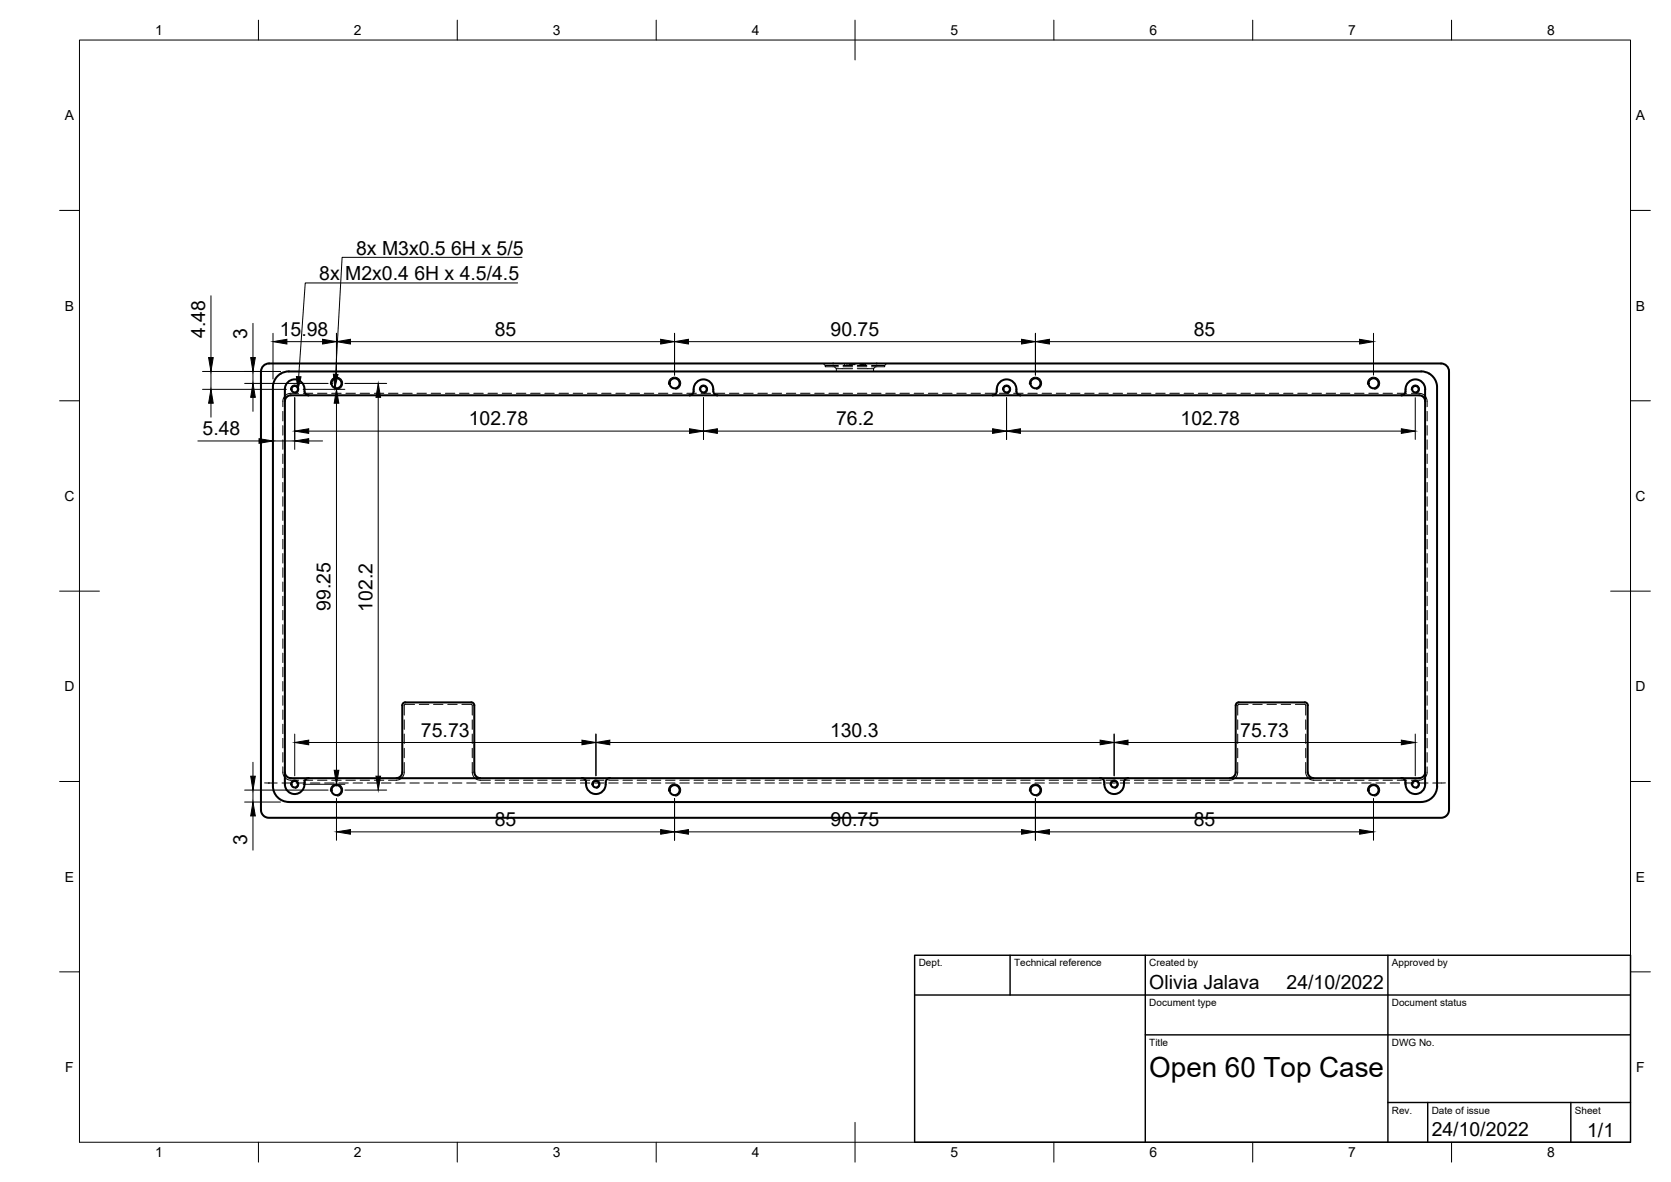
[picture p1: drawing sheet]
<svg xmlns="http://www.w3.org/2000/svg" width="420mm" height="297mm" viewBox="0 0 420 297" stroke-linecap="round" stroke-linejoin="round" font-family="sans-serif">
<!-- layer: Hidden -->
<g fill="none" stroke="#000" stroke-width=".25">
<path d="M75.1 98.8h-2a2.05 2.05 0 0 0-2 2v1.4M76.3 98.8h2.3M79.8 98.8h2.4M83.4 98.8h2.4M87 98.8h2.4M90.6 98.8h2.3M94.1 98.8h2.4M97.7 98.8h2.4M101.3 98.8h2.4M104.8 98.8h2.4M108.4 98.8h2.4M112 98.8h2.4"/>
<path d="M115.5 98.8h2.4M119.1 98.8h2.4M122.7 98.8h2.4M126.3 98.8h2.4M129.8 98.8h2.4M133.4 98.8h2.4M137 98.8h2.4M140.6 98.8h2.3M144.1 98.8h2.4M147.7 98.8h2.4M151.3 98.8h2.3M154.9 98.8h2.3"/>
<path d="M158.4 98.8h2.4M162 98.8h2.4M165.6 98.8h2.3M169.1 98.8h2.4M172.7 98.8h2.4M176.3 98.8h2.4M179.9 98.8h2.3M183.4 98.8h2.4M187 98.8h2.4M190.6 98.8h2.4M194.1 98.8h2.4M197.7 98.8h2.4"/>
<path d="M201.3 98.8h2.4M204.9 98.8h2.3M207 91.3l.5 .5h3.3M207.5 91.8v.4h3.3M208.4 98.8h2.4M209.8 92.2l.5 .5h4.1M210.3 92.7v.7M212 91.8h2.4M212 92.2h2.4M212 98.8h2.4M212.3 91.3v.3M213 91.3v.3"/>
<path d="M213.5 91.3v.3h1.5M214.7 91.3v.3M215.6 91.8h2.4M215.6 92.2h2.4M215.6 98.8h2.4M216.5 91.3v.3M216.6 91.3v.3M216.7 91.3v.3M217 91.3v.3M217.1 91.3v.3M217.7 91.3v.3h-1.5M219.1 98.8h2.4"/>
<path d="M219.6 92.7v.7M220.1 92.2l-.5 .5h-4M222.4 91.8v.4h-3.3M222.7 98.8h2.4M222.9 91.3l-.5 .5h-3.3M226.3 98.8h2.4M229.9 98.8h2.3M233.4 98.8h2.4M237 98.8h2.4M240.6 98.8h2.4M244.2 98.8h2.3M247.7 98.8h2.4"/>
<path d="M251.3 98.8h2.4M254.9 98.8h2.4M258.4 98.8h2.4M262 98.8h2.4M265.6 98.8h2.4M269.2 98.8h2.3M272.7 98.8h2.4M276.3 98.8h2.4M279.9 98.8h2.4M283.4 98.8h2.4M287 98.8h2.4M290.6 98.8h2.4"/>
<path d="M294.2 98.8h2.3M297.7 98.8h2.4M301.3 98.8h2.4M304.9 98.8h2.4M308.4 98.8h2.4M312 98.8h2.4M315.6 98.8h2.4M319.2 98.8h2.3M322.7 98.8h2.4M326.3 98.8h2.4M329.9 98.8h2.4M333.5 98.8h2.3"/>
<path d="M337 98.8h2.4M340.6 98.8h2.4M344.2 98.8h2.4M347.7 98.8h2.4M351.3 98.8h2.4M354.9 98.8h1.9a2.05 2.05 0 0 1 2 2v1.4M71.1 103.4v2.4M71.1 107v2.4M71.1 110.5v2.4M71.1 114.1v2.4M71.1 117.7v2.4M358.8 103.4v2.4"/>
<path d="M358.8 107v2.4M358.8 110.5v2.4M358.8 114.1v2.4M358.8 117.7v2.4M71.1 121.2v2.4M71.1 124.8v2.4M71.1 128.4v2.4M71.1 132v2.4M71.1 135.5v2.4M71.1 139.1v2.4M358.8 121.2v2.4M358.8 124.8v2.4"/>
<path d="M358.8 128.4v2.4M358.8 132v2.4M358.8 135.5v2.4M358.8 139.1v2.4M71.1 142.7v2.4M71.1 146.3v2.3M71.1 149.8v2.4M71.1 153.4v2.4M71.1 157v2.4M358.8 142.7v2.4M358.8 146.3v2.3M358.8 149.8v2.4"/>
<path d="M358.8 153.4v2.4M358.8 157v2.4M71.1 160.6v2.3M71.1 164.1v2.4M71.1 167.7v2.4M71.1 171.3v2.4M71.1 174.8v2.4M71.1 178.4v2.4M104.2 177l-2.5 .1-.1 2.6M105.4 177h2.4M109 177h2.4M112.6 177h2.4"/>
<path d="M116.1 177l2.6 .1v2.6M313.8 177l-2.6 .1v2.6M315 177h2.4M318.6 177h2.4M322.1 177h2.4M325.7 177l2.5 .1 .1 2.6M358.8 160.6v2.3M358.8 164.1v2.4M358.8 167.7v2.4M358.8 171.3v2.4M358.8 174.8v2.4M358.8 178.4v2.4"/>
<path d="M66.5 196.8h1M67.5 196.8h.1M67.5 196.8h2.2M70.9 196.8h2.4M71.1 192.7a3.2 3.2 0 0 0 .5 2.7l1.2 .6 2.3 .1M71.1 182v2.4M71.1 185.6v2.3M71.1 189.1v2.4M74.5 196.8h2.4M76.3 196.1h2.3M78 196.8h2.4M79.8 196.1h2.4"/>
<path d="M81.6 196.8h2.4M83.4 196.1h2.4M85.2 196.8h2.4M87 196.1h2.4M88.8 196.8h2.3M90.6 196.1h2.3M92.3 196.8h2.4M94.1 196.1h2.4M95.9 196.8h2.4M99.5 196.8h2.4M101.6 191.6v2.5a2 2 0 0 1-1.9 2h-2M101.6 180.9v2.4"/>
<path d="M101.6 184.5v2.3M101.6 188.1v2.3M103.1 196.8h2.3M106.6 196.8h2.4M110.2 196.8h2.4M113.8 196.8h2.3M117.3 196.8h2.4M118.7 191.6v2.5a2 2 0 0 0 2.1 2h2.5M118.7 180.9v2.4M118.7 184.5v2.3M118.7 188.1v2.3M120.9 196.8h2.4"/>
<path d="M124.5 196.8h2.4M124.5 196.1h2.4M128.1 196.8h2.3M128.1 196.1h2.3M131.6 196.8h2.4M131.6 196.1h2.4M135.2 196.8h2.4M135.2 196.1h2.4M138.8 196.8h2.4M138.8 196.1h2.4M142.3 196.8h2.4M142.3 196.1h2.4"/>
<path d="M145.9 196.8h2.4M145.9 196.1h2.4M149.5 196.8h2.4M149.5 196.1h2.4M153.1 196.8h2.3M153.1 196.1h2.3M156.6 196.8h2.4M156.6 196.1h2.4M160.2 196.8h2.4M160.2 196.1h2.4M163.8 196.8h2.4M163.8 196.1h2.4"/>
<path d="M167.3 196.8h2.4M167.3 196.1h2.4M170.9 196.8h2.4M170.9 196.1h2.4M174.5 196.8h2.4M174.5 196.1h2.4M178.1 196.8h2.3M178.1 196.1h2.3M181.6 196.8h2.4M181.6 196.1h2.4M185.2 196.8h2.4M185.2 196.1h2.4"/>
<path d="M188.8 196.8h2.4M188.8 196.1h2.4M192.4 196.8h2.3M192.4 196.1h2.3M195.9 196.8h2.4M195.9 196.1h2.4M199.5 196.8h2.4M199.5 196.1h2.4M203.1 196.8h2.3M203.1 196.1h2.3M206.7 196.8h2.3M206.7 196.1h2.3"/>
<path d="M210.2 196.8h2.4M210.2 196.1h2.4M213.8 196.8h2.4M213.8 196.1h2.4M217.4 196.8h2.4M217.4 196.1h2.4M220.9 196.8h2.4M220.9 196.1h2.4M224.5 196.8h2.4M224.5 196.1h2.4M228.1 196.8h2.4M228.1 196.1h2.4"/>
<path d="M231.6 196.8h2.4M231.6 196.1h2.4M235.2 196.8h2.4M235.2 196.1h2.4M238.8 196.8h2.4M238.8 196.1h2.4M242.4 196.8h2.4M242.4 196.1h2.4M245.9 196.8h2.4M245.9 196.1h2.4M249.5 196.8h2.4M249.5 196.1h2.4"/>
<path d="M253.1 196.8h2.4M253.1 196.1h2.4M256.6 196.8h2.4M256.6 196.1h2.4M260.2 196.8h2.4M260.2 196.1h2.4M263.8 196.8h2.4M263.8 196.1h2.4M267.4 196.8h2.3M267.4 196.1h2.3M270.9 196.8h2.4M270.9 196.1h2.4"/>
<path d="M274.5 196.8h2.4M274.5 196.1h2.4M278.1 196.8h2.4M278.1 196.1h2.4M281.7 196.8h2.3M281.7 196.1h2.3M285.2 196.8h2.4M285.2 196.1h2.4M288.8 196.8h2.4M288.8 196.1h2.4M292.4 196.8h2.4M292.4 196.1h2.4"/>
<path d="M296 196.8h2.3M296 196.1h2.3M299.5 196.8h2.4M299.5 196.1h2.4M303.1 196.8h2.4M303.1 196.1h2.4M306.7 196.8h2.4M310.2 196.8h2.4M311.2 191.6v2.5a2 2 0 0 1-2 2h-2.5M311.2 180.9v2.4M311.2 184.5v2.3M311.2 188.1v2.3"/>
<path d="M313.8 196.8h2.4M317.4 196.8h2.4M321 196.8h2.3M324.5 196.8h2.4M328.1 196.8h2.4M328.3 191.6v2.5a2 2 0 0 0 2 2h2M328.3 180.9v2.4M328.3 184.5v2.3M328.3 188.1v2.3M331.7 196.8h2.4M333.5 196.1h2.3M335.2 196.8h2.4"/>
<path d="M337 196.1h2.4M338.8 196.8h2.4M340.6 196.1h2.4M342.4 196.8h2.4M344.2 196.1h2.4M345.9 196.8h2.4M347.7 196.1h2.4M349.5 196.8h2.4M351.3 196.1h2.4M353.1 196.8h2.4M356.7 196.8h2.4M358.8 192.7a3.2 3.2 0 0 1-.4 2.7l-1.2 .6-2.3 .1"/>
<path d="M358.8 182v2.4M358.8 185.6v2.3M358.8 189.1v2.4M363.4 196.8h-3.1"/>
</g>
<!-- layer: Visible -->
<g fill="none" stroke="#000" stroke-width=".51">
<path d="M66.2 91.9l.9-.5 .5-.1h294.7a2.01 2.01 0 0 1 2 2.2v110.1l-.3 1-.9 .8-.7 .1h-294.9l-1.2-.5-.5-.7-.2-.7v-110.2l.3-1.1zM77.6 99.3a1.18 1.18 0 0 1-1-1.5 2.47 2.47 0 0 0-2.5-2.5 2.47 2.47 0 0 0-2.5 2.5v99.3a2.49 2.49 0 0 0 2.8 2.4 2.49 2.49 0 0 0 2.2-2.9v-.4a1.03 1.03 0 0 1 1-.7M174.4 97.8v.5M174.4 97.8a2.5 2.5 0 0 1 2.8-2.4 2.5 2.5 0 0 1 2.2 2.9 1.03 1.03 0 0 0 1 1M174.4 98.3a1.03 1.03 0 0 1-1 1M249.6 99.3a1.18 1.18 0 0 0 1-1.5 2.49 2.49 0 0 1 2.8-2.4 2.49 2.49 0 0 1 2.2 2.9 1.03 1.03 0 0 0 1 1M358.3 97.8v99.3M358.4 97.8a2.5 2.5 0 0 0-2.8-2.4 2.5 2.5 0 0 0-2.2 2.9 1.03 1.03 0 0 1-1 1M358.4 100.8a1.49 1.49 0 0 0-1.6-1.5h-283.7a1.49 1.49 0 0 0-1.5 1.5M71.6 194.1a1.49 1.49 0 0 0 1.5 1.4l283.7 .1a1.54 1.54 0 0 0 1.6-1.5M99.7 195.5a1.49 1.49 0 0 0 1.5-1.4v-16.9a.72 .72 0 0 1 .7-.7h16.6a.75 .75 0 0 1 .8 .8v16.8a1.49 1.49 0 0 0 1.5 1.4M153.3 195.5a1.18 1.18 0 0 0-1 1.6 2.49 2.49 0 0 1-2.8 2.4 2.49 2.49 0 0 1-2.1-2.9 1.03 1.03 0 0 0-1.1-1.1"/>
<path d="M276.6 195.5a1.16 1.16 0 0 1 1.1 1.6M283.6 195.5a1.16 1.16 0 0 0-1 1.6 2.47 2.47 0 0 1-2.4 2.4 2.47 2.47 0 0 1-2.5-2.4M309.2 195.5a1.49 1.49 0 0 0 1.5-1.4v-16.9a.75 .75 0 0 1 .8-.7h16.6a.72 .72 0 0 1 .7 .7v16.9a1.54 1.54 0 0 0 1.5 1.4M352.4 195.5a1.16 1.16 0 0 1 1 1.6 2.48 2.48 0 0 0 2.5 2.4 2.48 2.48 0 0 0 2.5-2.4M361.4 197.5a4 4 0 0 1-4.1 4.1l-284.7-.1a4 4 0 0 1-4-3.9v-100.5l.3-1.3 .4-.8a4.1 4.1 0 0 1 3.3-1.7l284.7 .1a4 4 0 0 1 4 3.4v100.8"/>
<circle cx="74.1" cy="97.8" r=".81"/>
<circle cx="84.6" cy="96.3" r="1.26"/>
<circle cx="169.6" cy="96.3" r="1.26"/>
<circle cx="176.9" cy="97.8" r=".81"/>
<circle cx="253.1" cy="97.8" r=".81"/>
<circle cx="260.4" cy="96.3" r="1.26"/>
<circle cx="345.4" cy="96.3" r="1.26"/>
<circle cx="355.9" cy="97.8" r=".81"/>
<circle cx="74.1" cy="197.1" r=".81"/>
<circle cx="84.6" cy="198.6" r="1.26"/>
<circle cx="149.8" cy="197.1" r=".81"/>
<circle cx="169.6" cy="198.6" r="1.26"/>
<circle cx="260.4" cy="198.6" r="1.26"/>
<circle cx="280.2" cy="197.1" r=".81"/>
<circle cx="345.4" cy="198.6" r="1.26"/>
<circle cx="355.9" cy="197.1" r=".81"/>
</g>
<!-- layer: Visible Narrow -->
<g fill="none" stroke="#000" stroke-width=".25">
<path d="M73.1 98a1.04 1.04 0 0 1 .8-1.2 1.04 1.04 0 0 1 1.2 .8 1.04 1.04 0 0 1-.8 1.2M83.1 96.6a1.53 1.53 0 0 1 1.2-1.8 1.53 1.53 0 0 1 1.8 1.3 1.53 1.53 0 0 1-1.2 1.7M168.1 96.6a1.53 1.53 0 0 1 1.3-1.8 1.53 1.53 0 0 1 1.7 1.3 1.53 1.53 0 0 1-1.2 1.7M175.9 98a1.04 1.04 0 0 1 .8-1.2 1.04 1.04 0 0 1 1.2 .8 1.04 1.04 0 0 1-.8 1.2M252.1 98a1.04 1.04 0 0 1 .8-1.2 1.04 1.04 0 0 1 1.2 .8 1.04 1.04 0 0 1-.8 1.2M258.8 96.6a1.53 1.53 0 0 1 1.3-1.8 1.53 1.53 0 0 1 1.8 1.3 1.53 1.53 0 0 1-1.3 1.7M343.9 96.6a1.53 1.53 0 0 1 1.2-1.8 1.53 1.53 0 0 1 1.8 1.3 1.53 1.53 0 0 1-1.3 1.7M354.9 98a1.04 1.04 0 0 1 .8-1.2 1.04 1.04 0 0 1 1.2 .8 1.04 1.04 0 0 1-.8 1.2M73.1 197.3a1.04 1.04 0 0 1 .8-1.2 1.04 1.04 0 0 1 1.2 .8 1.04 1.04 0 0 1-.8 1.2M83.1 198.8a1.53 1.53 0 0 1 1.2-1.8 1.53 1.53 0 0 1 1.8 1.3 1.53 1.53 0 0 1-1.2 1.8M148.8 197.3a1.04 1.04 0 0 1 .9-1.2 1.04 1.04 0 0 1 1.2 .8 1.04 1.04 0 0 1-.9 1.2M168.1 198.8a1.53 1.53 0 0 1 1.3-1.8 1.53 1.53 0 0 1 1.7 1.3 1.53 1.53 0 0 1-1.2 1.8"/>
<path d="M258.8 198.8a1.53 1.53 0 0 1 1.3-1.8 1.53 1.53 0 0 1 1.8 1.3 1.53 1.53 0 0 1-1.3 1.8M279.1 197.3a1.04 1.04 0 0 1 .9-1.2 1.04 1.04 0 0 1 1.2 .8 1.04 1.04 0 0 1-.9 1.2M343.9 198.8a1.53 1.53 0 0 1 1.2-1.8 1.53 1.53 0 0 1 1.8 1.3 1.53 1.53 0 0 1-1.3 1.8M354.9 197.3a1.04 1.04 0 0 1 .8-1.2 1.04 1.04 0 0 1 1.2 .8 1.04 1.04 0 0 1-.8 1.2"/>
</g>
<!-- layer: Border -->
<g fill="none" stroke="#000" stroke-width=".25">
<path d="M20 10.1h390v276.9h-390zM65 5.1v5M115 5.1v5M165 5.1v5M215 5.1v10M265 5.1v5M315 5.1v5M365 5.1v5M15 52.9h5M410 52.9h5M15 100.7h5M410 100.7h5"/>
<path d="M15 148.6h10M405 148.6h10M15 196.4h5M410 196.4h5M15 244.2h5M410 244.2h5M65 287v5M115 287v5M165 287v5M215 282.1v9.9M265 287v5M315 287v5"/>
<path d="M365 287v5"/>
</g>
<!-- layer: TitleBlock -->
<path d="M230 240.1h180v46.9h-180zM230 250h180M254 240.1v9.9M288 240.1v46.9M349 240.1v46.9M288 260.1h122M349 277.1h61M359 277.1v9.9M395 277.1v9.9" fill="none" stroke="#000" stroke-width=".36"/>
<!-- layer: Annotations -->
<path d="M74.5 94.6l1.2 .1-.8 3.4zM83.8 94l1.2 .1-.8 3.5z" fill="#000" stroke="#000" stroke-width=".25"/>
<path d="M130.2 71.1h-53.4l-1.7 23.5M131.3 64.7h-45.3l-1.6 29.4" fill="none" stroke="#000" stroke-width=".25"/>
<!-- layer: Dimensions -->
<g fill="none" stroke="#000" stroke-width=".25">
<path d="M53 74.3v15.6M50.9 93.4h19.6M50.9 97.8h21.1M53 93.4v4.4M61.5 96.4h21M63.6 81.3v8.6M63.6 93.4v3M63.6 99.9v3.5M68.6 83.8v11.5M72.1 85.9h9M74.1 99.9v13M76.2 97.8h10.5"/>
<path d="M84.6 83.8v10.5M86.7 96.4h10.5M88.1 85.9h78M95.1 99.9v95.2M169.6 83.8v10.5M173.1 85.9h83.8M176.9 99.9v10.5M253.1 99.9v10.5M260.3 83.8v10.5M263.9 85.9h78M345.4 83.8v10.5M355.9 99.9v10.5"/>
<path d="M49.7 110.8h15.4M53 101.3v3.5M68.6 107.4v5.5M68.6 110.8h5.5M77.6 110.8h3.5M77.6 108.3h95.8M84.6 101.3v92.3M180.4 108.3h69.2M256.6 108.3h95.8M61.5 198.6h21M63.6 191.6v3.5M63.6 198.6v3"/>
<path d="M74.1 184.5v10.5M76.2 197.1h10.5M77.6 186.6h68.7M86.7 198.6h10.5M149.8 184.5v10.5M153.3 186.6h123.3M280.1 184.5v10.5M283.6 186.6h68.8M355.9 184.5v10.5M61.5 201.6h9M63.6 205v8.6M84.6 200.6v10.6"/>
<path d="M88.1 209h78M169.6 200.6v10.6M173.1 209h83.8M260.3 200.6v10.6M263.9 209h78M345.4 200.6v10.6"/>
</g>
<g fill="#000" stroke="#000" stroke-width=".25">
<path d="M52.5 89.9h1.1l-.6 3.5zM63.6 96.4l.6 3.5h-1.2zM63 89.9h1.2l-.6 3.5zM68.6 85.9l3.5-.6v1.2zM81.1 85.3l3.5 .6-3.5 .6zM84.6 85.9l3.5-.6v1.2zM95.1 96.4l.6 3.5h-1.2zM166.1 85.3l3.5 .6-3.5 .6zM169.6 85.9l3.5-.6v1.2zM256.9 85.3l3.4 .6-3.4 .6zM260.3 85.9l3.6-.6v1.2zM341.9 85.3l3.5 .6-3.5 .6z"/>
<path d="M53 97.8l.6 3.5h-1.1zM65.1 110.2l3.5 .6-3.5 .6zM74.1 110.8l3.5-.6v1.2zM74.1 108.3l3.5-.6v1.2zM84.6 97.8l.6 3.5h-1.2zM173.4 107.7l3.5 .6-3.5 .6zM176.9 108.3l3.5-.6v1.2zM249.6 107.7l3.5 .6-3.5 .6zM253.1 108.3l3.5-.6v1.2zM352.4 107.7l3.5 .6-3.5 .6zM63 195.1h1.2l-.6 3.5zM74.1 186.6l3.5-.6v1.2z"/>
<path d="M84 193.6h1.2l-.6 3.5zM94.5 195.1h1.2l-.6 3.5zM146.3 186l3.5 .6-3.5 .6zM149.8 186.6l3.5-.6v1.2zM276.6 186l3.5 .6-3.5 .6zM280.1 186.6l3.5-.6v1.2zM352.4 186l3.5 .6-3.5 .6zM63.6 201.6l.6 3.4h-1.2zM84.6 209l3.5-.5v1.1zM166.1 208.5l3.5 .5-3.5 .6zM169.6 209l3.5-.5v1.1zM256.9 208.5l3.4 .5-3.4 .6z"/>
<path d="M260.3 209l3.6-.5v1.1zM341.9 208.5l3.5 .5-3.5 .6z"/>
</g>
<text font-size="7" x="289" y="270.6">Open 60 Top Case</text>
<g font-size="4.9">
<text x="89.5" y="64">8x M3x0.5</text>
<text x="113.4" y="64">6H x 5/5</text>
<text x="80.3" y="70.4">8x M2x0.4</text>
<text x="104.2" y="70.4">6H x 4.5/4.5</text>
<text x="51.6" y="85" transform="rotate(-90 51.6 85)">4.48</text>
<text x="62.1" y="85.2" transform="rotate(-90 62.1 85.2)">3</text>
<text x="70.4" y="84.4">15.98</text>
<text x="124.4" y="84.4">85</text>
<text x="208.9" y="84.4">90.75</text>
<text x="300.1" y="84.4">85</text>
<text x="117.9" y="106.9">102.78</text>
<text x="210.2" y="106.9">76.2</text>
<text x="296.8" y="106.9">102.78</text>
<text x="50.9" y="109.4">5.48</text>
<text x="83.1" y="153.6" transform="rotate(-90 83.1 153.6)">99.25</text>
<text x="93.6" y="153.7" transform="rotate(-90 93.6 153.7)">102.2</text>
<text x="105.9" y="185.1">75.73</text>
<text x="208.7" y="185.1">130.3</text>
<text x="311.9" y="185.1">75.73</text>
<text x="124.4" y="207.6">85</text>
<text x="208.9" y="207.6">90.75</text>
<text x="300.1" y="207.6">85</text>
<text x="62.1" y="212.5" transform="rotate(-90 62.1 212.5)">3</text>
<text x="289" y="248.5">Olivia Jalava</text>
<text x="323.5" y="248.5">24/10/2022</text>
<text x="360" y="285.5">24/10/2022</text>
<text x="399.1" y="285.7">1/1</text>
</g>
<g font-size="3.5">
<text x="39" y="8.8">1</text>
<text x="89" y="8.8">2</text>
<text x="139" y="8.8">3</text>
<text x="189" y="8.8">4</text>
<text x="239" y="8.8">5</text>
<text x="289" y="8.8">6</text>
<text x="339" y="8.8">7</text>
<text x="389" y="8.8">8</text>
<text x="16.3" y="30.2">A</text>
<text x="411.3" y="30.2">A</text>
<text x="16.3" y="78">B</text>
<text x="411.3" y="78">B</text>
<text x="16.2" y="125.9">C</text>
<text x="411.2" y="125.9">C</text>
<text x="16.2" y="173.7">D</text>
<text x="411.2" y="173.7">D</text>
<text x="16.3" y="221.6">E</text>
<text x="411.3" y="221.6">E</text>
<text x="16.4" y="269.4">F</text>
<text x="411.4" y="269.4">F</text>
<text x="39" y="290.8">1</text>
<text x="89" y="290.8">2</text>
<text x="139" y="290.8">3</text>
<text x="189" y="290.8">4</text>
<text x="239" y="290.8">5</text>
<text x="289" y="290.8">6</text>
<text x="339" y="290.8">7</text>
<text x="389" y="290.8">8</text>
</g>
<g font-size="2.5">
<text x="231" y="242.9">Dept.</text>
<text x="255" y="242.9">Technical reference</text>
<text x="289" y="242.9">Created by</text>
<text x="350" y="242.9">Approved by</text>
<text x="289" y="252.8">Document type</text>
<text x="350" y="252.8">Document status</text>
<text x="289" y="262.9">Title</text>
<text x="350" y="262.9">DWG No.</text>
<text x="350" y="279.9">Rev.</text>
<text x="360" y="279.9">Date of issue</text>
<text x="396" y="279.9">Sheet</text>
</g>
</svg>
